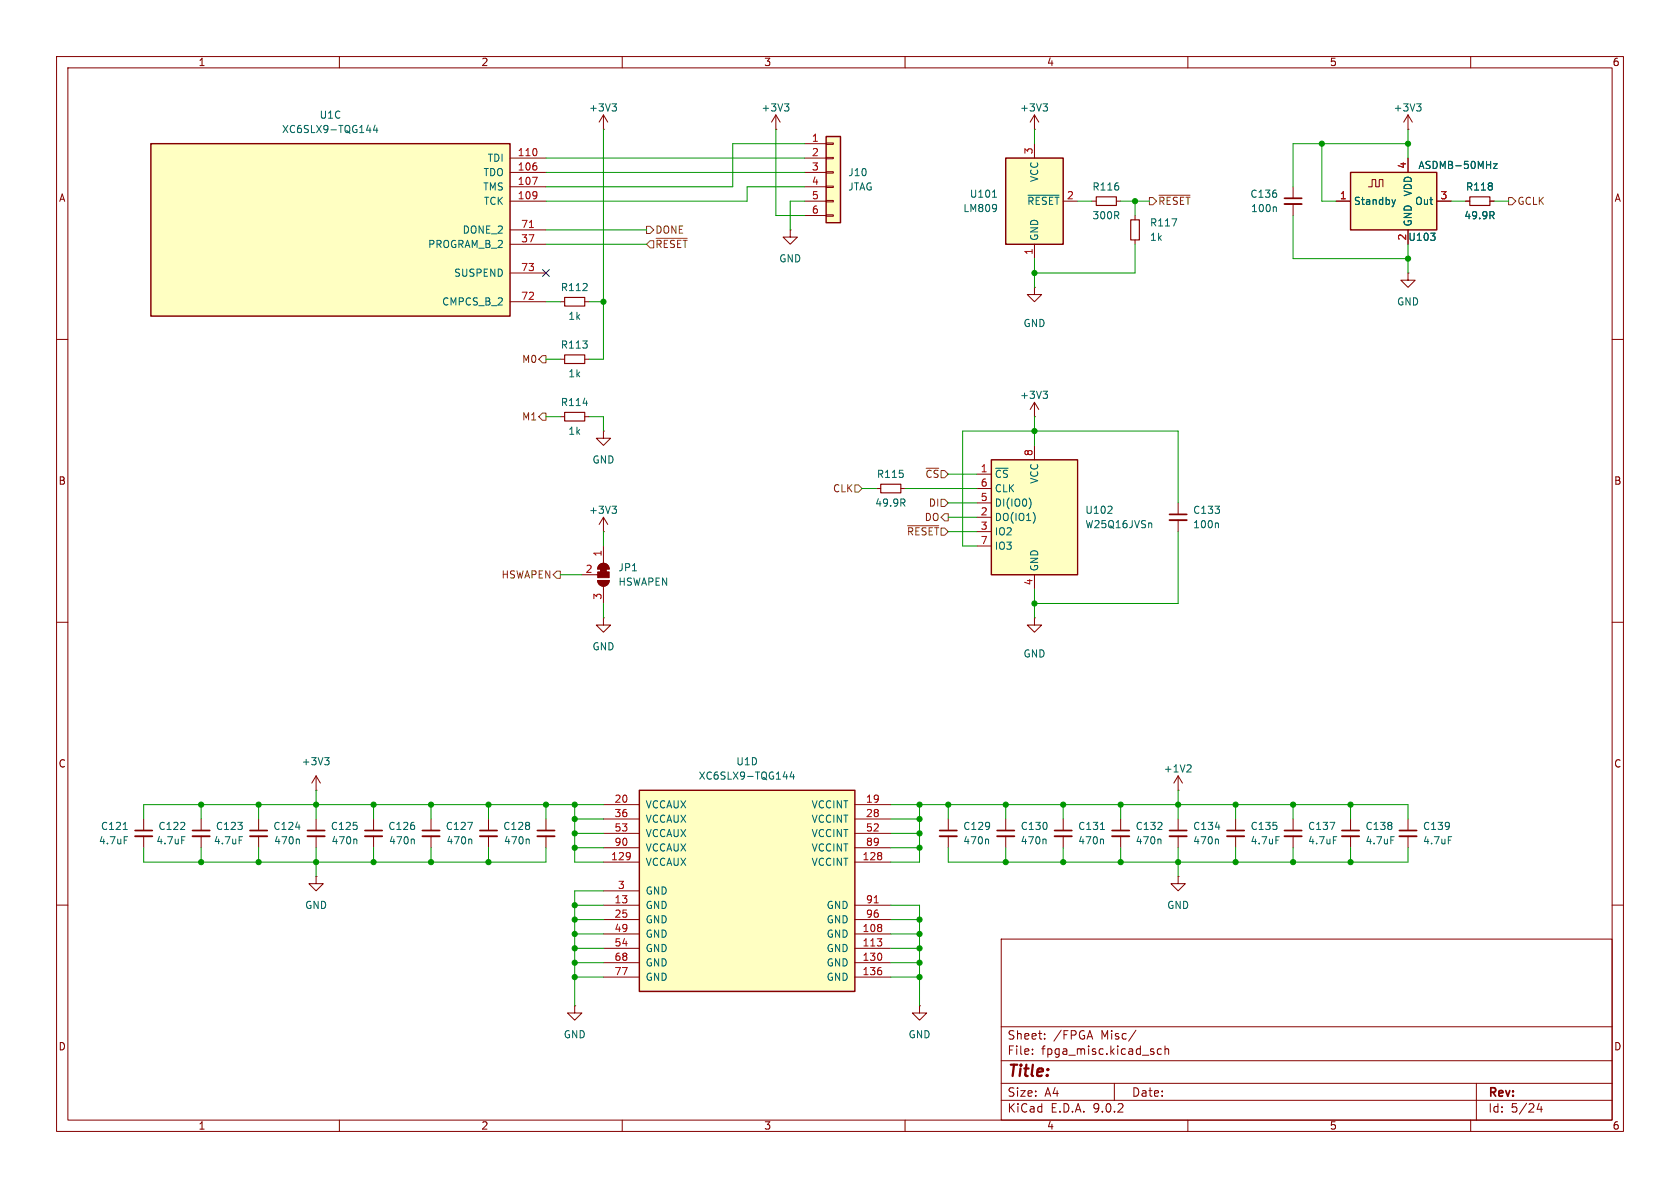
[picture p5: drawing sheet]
<svg xmlns="http://www.w3.org/2000/svg" width="297mm" height="210mm" viewBox="0 0 297 210" stroke-linecap="round" stroke-linejoin="round" font-family="sans-serif">
<g fill="none" stroke="#840000" stroke-width=".18">
<path d="M10 10h277v190h-277zM12 12h273v186h-273zM60 10v2M110 10v2M160 10v2M210 10v2M260 10v2M106.7 22.9h.1M106.7 20.3l-.8 1.3M106.7 20.3l.7 1.3M106.7 20.3v2.6M200.7 38.1v.8"/>
<path d="M139.7 40.6v1.3h1.3l-1.3 1.3-1.3-1.3h1.3M139.7 40.6h.1M200.7 42.4v.8M10 60h2M99.1 73.7h.7M99.1 63.5h.7M103.4 73.7h.7M103.4 63.5h.7M106.7 76.2v1.3h1.2l-1.2 1.2-1.3-1.2h1.3M106.7 76.2h.1M285 60h2M10 110h2"/>
<path d="M285 110h2M10 160h2M177 166h108v32h-108zM285 160h2M60 198v2M110 198v2M160 198v2M177 194.5h108M177 191.5h108M177 187.5h108M177 181.5h108M182.5 186.3v.1"/>
<path d="M182.5 185.5v.1M184.7 183.6v.1M184.7 182.8v.1M197 191.5v3M200.8 182.1l-1.3 2M205.3 185.5l-.4-.1-.3 .3v.4l.1 .2h.6M206 185.5l.2-.1 .3 .1 .1 .9M206 184.9v1.5M210 198v2M260 198v2M261 191.5v6.5M272.1 195l-.4 1.1h1"/>
<path d="M272.5 195.6v1"/>
</g>
<path d="M199.9 38.9h1.5v3.5h-1.5zM99.8 72.9h3.6v1.5h-3.6zM99.8 62.7h3.6v1.6h-3.6z" fill="none" stroke="#840000" stroke-width=".2"/>
<path d="M108.2 18.4h.8l-.4 .4M108.7 18.8l.3 .3v.3l-.3 .2M207.2 38.7h.8l-.5 1.2M103.1 71.3h.8" fill="none" stroke="#006464" stroke-width=".18"/>
<path d="M146 24.1h2.6v15.3h-2.6z" fill="#ffffc2"/>
<path d="M146 24.1h2.6v15.3h-2.6z" fill="none" stroke="#840000" stroke-width=".25"/>
<path d="M142.2 25.4h3.8M142.2 27.9h3.8M142.2 30.5h3.8M142.2 33h3.8M142.2 35.6h3.8M142.2 38.1h3.8M146 25.3h1.3v.2h-1.3zM146 27.8h1.3v.3h-1.3zM146 30.4h1.3v.2h-1.3zM146 32.9h1.3v.2h-1.3zM146 35.4h1.3v.3h-1.3zM146 38h1.3v.2h-1.3z" fill="none" stroke="#840000" stroke-width=".18"/>
<path d="M26.7 25.4h63.5v30.5h-63.5z" fill="#ffffc2"/>
<path d="M26.7 25.4h63.5v30.5h-63.5z" fill="none" stroke="#840000" stroke-width=".25"/>
<path d="M90.2 27.9h6.3M90.2 30.5h6.3M90.2 33h6.3M90.2 35.6h6.3M90.2 40.6h6.3M90.2 43.2h6.3M90.2 48.3h6.3M90.2 53.3h6.3M99.1 53.3h.7M103.4 53.3h.7" fill="none" stroke="#840000" stroke-width=".18"/>
<path d="M94.1 31.3h.9l-.6 1.3M93.6 40.2h.7" fill="none" stroke="#a90000" stroke-width=".18"/>
<path d="M64.8 23h.8M66.3 22.1l-.3 .9h.8M66.6 22.6v.8" fill="none" stroke="#006464" stroke-width=".18"/>
<path d="M99.8 52.6h3.6v1.5h-3.6z" fill="none" stroke="#840000" stroke-width=".2"/>
<path d="M238.8 30.5h15.2v10.1h-15.2z" fill="#ffffc2"/>
<path d="M238.8 30.5h15.2v10.1h-15.2z" fill="none" stroke="#840000" stroke-width=".25"/>
<g fill="none" stroke="#840000" stroke-width=".18">
<path d="M182.9 22.9h.1M182.9 20.3l-.8 1.3M182.9 20.3l.7 1.3M182.9 20.3v2.6M193 35.6h.8M197.4 35.6h.7M228.6 33v2.1M228.6 36.1v2M236.2 35.6h2.6M241.9 33h.7v-1.2h.6v1.2h.6v-1.2h.7v1.2M248.9 27.9v2.6M254 35.6h2.5"/>
<path d="M259.1 35.6h.7M263.4 35.6h.8M248.9 48.3v1.2h1.3l-1.3 1.3-1.3-1.3h1.3M248.9 48.3h.1M248.9 40.6v2.6M76.2 144.8v2M76.2 147.8v2.1"/>
</g>
<path d="M184.4 18.4h.8l-.4 .4M184.9 18.8l.3 .3v.3l-.3 .2M225.5 36.6l.1 .2v.6M246.1 35.3l.3 .8M246.4 36.1l-.1 .3M246.7 35.3l-.3 .8M263.7 38.1l.4 .6M264 28.9h.7l-.7 .9h.7M264 37.5l.1 .2-.1 .3M252.9 41.2h.8l-.4 .5M253.6 41.8v.6M73.1 148.3l.1 .2v.7" fill="none" stroke="#006464" stroke-width=".18"/>
<path d="M193.8 34.8h3.6v1.5h-3.6zM259.8 34.8h3.6v1.5h-3.6z" fill="none" stroke="#840000" stroke-width=".2"/>
<path d="M227.1 35.1h3M74.7 146.8h3" fill="none" stroke="#840000" stroke-width=".3"/>
<path d="M227.1 36.1h3M74.7 147.8h3" fill="none" stroke="#840000" stroke-width=".33"/>
<path d="M177.8 27.9h10.2v15.3h-10.2z" fill="#ffffc2"/>
<path d="M177.8 27.9h10.2v15.3h-10.2z" fill="none" stroke="#840000" stroke-width=".25"/>
<g fill="none" stroke="#840000" stroke-width=".18">
<path d="M182.9 25.4v2.5M188 35.6h2.5M248.9 22.9h.1M248.9 20.3l-.7 1.3M248.9 20.3l.8 1.3M248.9 20.3v2.6M182.9 50.8v1.3h1.2l-1.2 1.2-1.3-1.2h1.3M182.9 50.8h.1M182.9 43.2v2.5M182.9 73.7h.1M182.9 71.1v2.6M182.9 71.1l-.8 1.3"/>
<path d="M182.9 71.1l.7 1.3M208.3 88.9v2M208.3 91.9v2.1M167.6 144.8v2M167.6 147.8v2.1M162.6 177.8v1.3h1.2l-1.2 1.2-1.3-1.2h1.3M162.6 177.8h.1"/>
</g>
<path d="M250.4 18.4h.8l-.4 .4M251 18.8l.2 .3v.3l-.2 .2M175.5 34.9h.7M176.1 36.3v.8M176.2 36.7l-.1 .1M181.7 34.5h5.5M184.4 69.2h.8l-.4 .4M184.9 69.6l.3 .3v.3l-.3 .2M215.2 92.4l.2 .2v.7M174.6 148.3l.2 .2v.7" fill="none" stroke="#006464" stroke-width=".18"/>
<path d="M206.8 90.9h3M166.1 146.8h3.1" fill="none" stroke="#840000" stroke-width=".3"/>
<path d="M206.8 91.9h3M166.1 147.8h3.1" fill="none" stroke="#840000" stroke-width=".33"/>
<path d="M113 139.7h38.1v35.6h-38.1z" fill="#ffffc2"/>
<path d="M113 139.7h38.1v35.6h-38.1z" fill="none" stroke="#840000" stroke-width=".25"/>
<g fill="none" stroke="#840000" stroke-width=".18">
<path d="M154.9 86.4h.8M159.3 86.4h.7M208.3 139.7h.1M208.3 137.2l.7 1.2M208.3 137.2l-.8 1.2M208.3 137.2v2.5M106.7 142.2h6.3M106.7 144.8h6.3M106.7 147.3h6.3M106.7 149.9h6.3M106.7 152.4h6.3M106.7 157.5h6.3"/>
<path d="M151.1 142.2h6.4M151.1 144.8h6.4M151.1 147.3h6.4M151.1 149.9h6.4M151.1 152.4h6.4M177.8 144.8v2M177.8 147.8v2.1M218.4 144.8v2M218.4 147.8v2.1M101.6 177.8v1.3h1.3l-1.3 1.2-1.3-1.2h1.3M101.6 177.8h.1M106.7 160h6.3"/>
<path d="M106.7 162.6h6.3M106.7 165.1h6.3M106.7 167.6h6.3M106.7 170.2h6.3M106.7 172.7h6.3M151.1 160h6.4M151.1 162.6h6.4M151.1 165.1h6.4M151.1 167.6h6.4M151.1 170.2h6.4M151.1 172.7h6.4"/>
</g>
<path d="M154.5 159.6h.8" fill="none" stroke="#a90000" stroke-width=".18"/>
<path d="M159.6 88.9l.4 .6M159.9 88.3l.1 .2-.1 .3M138.5 137.3h.7M140 136.4l-.3 .9h.8M140.3 136.9v.8M210.3 135.2l.3 .2-.1 .3-.7 .8h.8M184.7 148.3l.2 .2v.7M225.6 147.9h.6" fill="none" stroke="#006464" stroke-width=".18"/>
<path d="M176.3 146.8h3M216.9 146.8h3.1" fill="none" stroke="#840000" stroke-width=".3"/>
<path d="M176.3 147.8h3M216.9 147.8h3.1" fill="none" stroke="#840000" stroke-width=".33"/>
<path d="M155.7 85.6h3.6v1.5h-3.6z" fill="none" stroke="#840000" stroke-width=".2"/>
<path d="M175.3 81.3h15.2v20.3h-15.2z" fill="#ffffc2"/>
<path d="M175.3 81.3h15.2v20.3h-15.2z" fill="none" stroke="#840000" stroke-width=".25"/>
<g fill="none" stroke="#840000" stroke-width=".18">
<path d="M137.2 22.9h.1M137.2 20.3l-.8 1.3M137.2 20.3l.7 1.3M137.2 20.3v2.6M236.2 35.6h2.6M248.9 27.9v2.6M254 35.6h2.5M259.1 35.6h.7M263.4 35.6h.8M248.9 40.6v2.6M182.9 78.7v2.6M106 99.9a1.02 1.02 0 0 1 1.1-.3 1.02 1.02 0 0 1 .6 1h-2z"/>
<path d="M106.7 94h.1M106.7 91.4v2.6M106.7 96.5v3.1M106.7 91.4l-.8 1.3M106.7 91.4l.7 1.3M172.7 83.8h2.6M172.7 86.4h2.6M172.7 88.9h2.6M172.7 91.4h2.6M172.7 94h2.6M172.7 96.5h2.6M102.9 101.6h2.8"/>
<path d="M105.7 102.6h2a1.02 1.02 0 0 1-1 1 1.02 1.02 0 0 1-1-1zM106.7 109.2v1.3h1.2l-1.2 1.3-1.3-1.3h1.3M106.7 109.2h.1M106.7 103.6v3.1M182.9 109.2v1.3h1.2l-1.2 1.3-1.3-1.3h1.3M182.9 109.2h.1M182.9 101.6v2.5M55.9 139.7h.1M55.9 137.2v2.5M55.9 137.2l-.8 1.2M55.9 137.2l.7 1.2M25.4 144.8v2"/>
<path d="M25.4 147.8v2.1M35.6 144.8v2M35.6 147.8v2.1M45.7 144.8v2M45.7 147.8v2.1M55.9 154.9v1.3h1.2l-1.2 1.3-1.3-1.3h1.3M55.9 154.9h.1M55.9 144.8v2M55.9 147.8v2.1M66 144.8v2M66 147.8v2.1M86.4 144.8v2"/>
<path d="M86.4 147.8v2.1M96.5 144.8v2M96.5 147.8v2.1M188 144.8v2M188 147.8v2.1M198.1 144.8v2M198.1 147.8v2.1M208.3 154.9v1.3h1.2l-1.2 1.3-1.3-1.3h1.3M208.3 154.9h.1M208.3 144.8v2M208.3 147.8v2.1M228.6 144.8v2"/>
<path d="M228.6 147.8v2.1M238.8 144.8v2M238.8 147.8v2.1M248.9 144.8v2M248.9 147.8v2.1"/>
</g>
<g fill="none" stroke="#006464" stroke-width=".18">
<path d="M138.7 18.4h.8l-.5 .4M139.2 18.8l.3 .3v.3l-.3 .2M246.1 35.3l.3 .8M246.4 36.1l-.1 .3M246.7 35.3l-.3 .8M263.7 38.1l.4 .6M264 37.5l.1 .2-.1 .3M264 28.9h.7l-.7 .9h.7M252.9 41.2h.8l-.4 .5M253.6 41.8v.6M108.2 89.5h.8l-.4 .5M108.7 90l.3 .2v.3l-.3 .2"/>
<path d="M182 88.1a1.49 1.49 0 0 1 0 1.8M182.9 91.1v.9M195.8 90.7h.8M196.5 89.6v.4M203.4 92.4l.2 .2v.7M57.4 133.9h.8l-.4 .5M57.9 134.4l.3 .3v.3l-.3 .2M21.8 146.6h.7M22 147.9h.6M32.1 147.9h.6M42.3 147.9h.6M52.3 146.2h.7"/>
<path d="M52.7 148.3l.2 .2v.7M62.9 148.3l.2 .2v.7M82.7 145.4h.8l-.5 1.2M83.2 148.3l.2 .2v.7M93.4 148.3l.2 .2v.7M194.5 146.6h.8M194.9 148.3l.2 .2v.7M205.1 148.3l.1 .2v.7M214.9 146.2h.7M215.2 148.3l.2 .2v.7M235.1 145.4h.9l-.6 1.2M235.7 147.9h.6"/>
<path d="M245.9 147.9h.6M256 147.9h.7"/>
</g>
<g fill="none" stroke="#840000" stroke-width=".3">
<path d="M23.9 146.8h3M34 146.8h3.1M44.2 146.8h3M54.4 146.8h3M64.5 146.8h3.1M84.8 146.8h3.1M95 146.8h3M186.4 146.8h3.1M196.6 146.8h3M206.8 146.8h3M227.1 146.8h3M237.2 146.8h3.1"/>
<path d="M247.4 146.8h3"/>
</g>
<g fill="none" stroke="#840000" stroke-width=".33">
<path d="M23.9 147.8h3M34 147.8h3.1M44.2 147.8h3M54.4 147.8h3M64.5 147.8h3.1M84.8 147.8h3.1M95 147.8h3M186.4 147.8h3.1M196.6 147.8h3M206.8 147.8h3M227.1 147.8h3M237.2 147.8h3.1"/>
<path d="M247.4 147.8h3"/>
</g>
<g fill="#840000" stroke="#840000" stroke-width=".18">
<path d="M106.2 100.6h1v.5h-1z"/>
<path d="M106 99.9a1.02 1.02 0 0 1 1.1-.3 1.02 1.02 0 0 1 .6 1h-2z"/>
<path d="M105.7 101.1h2v1h-2z"/>
<path d="M105.7 102.6h2a1.02 1.02 0 0 1-1 1 1.02 1.02 0 0 1-1-1z"/>
</g>
<g fill="none" stroke="#725600" stroke-width=".18">
<path d="M203.2 34.9h.6l.7 .7-.7 .6h-.6zM204.9 34.5h5.5M266.7 34.9h.6l.7 .7-.7 .6h-.6zM114.3 40h.6l.7 .6-.7 .7h-.6zM114.9 42.5h.7v1.3h-.7l-.6-.6zM116 42.1h5.5M95.9 62.9h.6v1.2h-.6l-.7-.6zM95.9 73h.6v1.3h-.6l-.7-.6zM151.1 85.7h.7l.6 .7-.6 .6h-.7zM160.5 92.9h5.5M166.4 88.3h.6l.6 .6-.6 .6h-.6zM166.4 91.4l.6-.6h.6v1.3h-.6z"/>
<path d="M98.4 101h.7v1.2h-.7l-.6-.6z"/>
</g>
<g fill="none" stroke="#009600" stroke-width=".18">
<path d="M96.5 27.9h45.7M96.5 30.5h45.7M106.7 22.9v40.6h-2.6M137.2 22.9v15.2h5M142.2 33h-10.1v2.6h-35.6M142.2 35.6h-2.5v5M142.2 25.4h-12.7v7.6h-33M182.9 22.9v2.5M190.5 35.6h2.5M198.1 35.6h5.1M200.7 35.6v2.5M228.6 38.1v7.6h20.3"/>
<path d="M233.7 25.4v10.2h2.5M248.9 22.9v5M248.9 25.4h-20.3v7.6M256.5 35.6h2.6M264.2 35.6h2.5M96.5 53.3h2.6M96.5 43.2h17.8M96.5 40.6h17.8M104.1 53.3h2.6M182.9 45.7v5.1M200.7 43.2v5.1h-17.8M248.9 43.2v5.1"/>
<path d="M96.5 63.5h2.6M96.5 73.7h2.6M104.1 73.7h2.6v2.5M182.9 73.7v5M106.7 94v2.5M152.4 86.4h2.5M160 86.4h12.7M167.6 88.9h5.1M167.6 83.8h5.1M167.6 94h5.1M167.6 91.4h5.1M208.3 88.9v-12.7h-38.1v20.3h2.5"/>
<path d="M208.3 94v12.7h-25.4M99.1 101.6h3.8M106.7 106.7v2.5M182.9 104.1v5.1M55.9 139.7v5.1M208.3 139.7v5.1M25.4 149.9v2.5h71.1v-2.5M35.6 142.2v2.6M35.6 149.9v2.5M45.7 142.2v2.6M45.7 149.9v2.5M55.9 149.9v5"/>
<path d="M66 142.2v2.6M66 149.9v2.5M76.2 142.2v2.6M76.2 149.9v2.5M86.4 142.2v2.6M86.4 149.9v2.5M96.5 142.2v2.6M101.6 142.2v10.2h5.1M101.6 144.8h5.1M101.6 147.3h5.1M101.6 149.9h5.1M106.7 142.2h-81.3v2.6"/>
<path d="M106.7 157.5h-5.1v20.3M157.5 142.2h91.4v2.6M157.5 144.8h5.1M157.5 147.3h5.1M157.5 149.9h5.1M162.6 142.2v10.2h-5.1M167.6 149.9v2.5h81.3v-2.5M167.6 142.2v2.6M177.8 142.2v2.6M177.8 149.9v2.5M188 142.2v2.6M188 149.9v2.5"/>
<path d="M198.1 142.2v2.6M198.1 149.9v2.5M208.3 149.9v5M218.4 142.2v2.6M218.4 149.9v2.5M228.6 142.2v2.6M228.6 149.9v2.5M238.8 142.2v2.6M238.8 149.9v2.5M101.6 160h5.1M101.6 167.6h5.1M101.6 170.2h5.1"/>
<path d="M101.6 165.1h5.1M101.6 162.6h5.1M101.6 172.7h5.1M157.5 160h5.1v17.8M157.5 167.6h5.1M157.5 170.2h5.1M157.5 165.1h5.1M157.5 162.6h5.1M157.5 172.7h5.1"/>
</g>
<path d="M95.9 47.7l1.2 1.2M97.1 47.7l-1.2 1.2" fill="none" stroke="#000084" stroke-width=".18"/>
<g fill="#009600" stroke="#009600" stroke-width=".18">
<circle cx="35.6" cy="142.2" r=".46"/>
<circle cx="45.7" cy="142.2" r=".46"/>
<circle cx="66" cy="142.2" r=".46"/>
<circle cx="66" cy="152.4" r=".46"/>
<circle cx="45.7" cy="152.4" r=".46"/>
<circle cx="35.6" cy="152.4" r=".46"/>
<circle cx="55.9" cy="142.2" r=".46"/>
<circle cx="55.9" cy="152.4" r=".46"/>
<circle cx="162.6" cy="165.1" r=".46"/>
<circle cx="162.6" cy="162.6" r=".46"/>
<circle cx="162.6" cy="167.6" r=".46"/>
<circle cx="162.6" cy="142.2" r=".46"/>
<circle cx="167.6" cy="142.2" r=".46"/>
<circle cx="162.6" cy="147.3" r=".46"/>
<circle cx="162.6" cy="149.9" r=".46"/>
<circle cx="162.6" cy="144.8" r=".46"/>
<circle cx="177.8" cy="142.2" r=".46"/>
<circle cx="162.6" cy="172.7" r=".46"/>
<circle cx="162.6" cy="170.2" r=".46"/>
<circle cx="182.9" cy="48.3" r=".46"/>
<circle cx="182.9" cy="76.2" r=".46"/>
<circle cx="233.7" cy="25.4" r=".46"/>
<circle cx="248.9" cy="25.4" r=".46"/>
<circle cx="248.9" cy="45.7" r=".46"/>
<circle cx="200.7" cy="35.6" r=".46"/>
<circle cx="106.7" cy="53.3" r=".46"/>
<circle cx="76.2" cy="152.4" r=".46"/>
<circle cx="76.2" cy="142.2" r=".46"/>
<circle cx="101.6" cy="149.9" r=".46"/>
<circle cx="101.6" cy="142.2" r=".46"/>
<circle cx="101.6" cy="144.8" r=".46"/>
<circle cx="96.5" cy="142.2" r=".46"/>
<circle cx="101.6" cy="147.3" r=".46"/>
<circle cx="86.4" cy="152.4" r=".46"/>
<circle cx="86.4" cy="142.2" r=".46"/>
<circle cx="198.1" cy="152.4" r=".46"/>
<circle cx="208.3" cy="152.4" r=".46"/>
<circle cx="218.4" cy="152.4" r=".46"/>
<circle cx="188" cy="152.4" r=".46"/>
<circle cx="177.8" cy="152.4" r=".46"/>
<circle cx="208.3" cy="142.2" r=".46"/>
<circle cx="218.4" cy="142.2" r=".46"/>
<circle cx="198.1" cy="142.2" r=".46"/>
<circle cx="188" cy="142.2" r=".46"/>
<circle cx="228.6" cy="152.4" r=".46"/>
<circle cx="182.9" cy="106.7" r=".46"/>
<circle cx="238.8" cy="152.4" r=".46"/>
<circle cx="238.8" cy="142.2" r=".46"/>
<circle cx="228.6" cy="142.2" r=".46"/>
<circle cx="101.6" cy="167.6" r=".46"/>
<circle cx="101.6" cy="165.1" r=".46"/>
<circle cx="101.6" cy="160" r=".46"/>
<circle cx="101.6" cy="162.6" r=".46"/>
<circle cx="101.6" cy="172.7" r=".46"/>
<circle cx="101.6" cy="170.2" r=".46"/>
</g>
<text font-size="2.8" fill="#840000" x="178" y="190.9">Title:</text>
<g font-size="2.1" fill="#840000">
<text x="178" y="184">Sheet:</text>
<text x="186.2" y="184">/FPGA</text>
<text x="194.7" y="184">Misc/</text>
<text x="178" y="186.7">File:</text>
<text x="184.1" y="186.7">fpga_misc.kicad_sch</text>
<text x="178" y="196.9">KiCad</text>
<text x="178" y="194.1">Size:</text>
<text x="184.7" y="194.1">A4</text>
<text x="185.7" y="196.9">E.D.A.</text>
<text x="193.3" y="196.9">9.0.2</text>
<text x="200" y="194.1">Date:</text>
<text x="263" y="194.3">Rev:</text>
<text x="263" y="196.9">Id:</text>
<text x="267.1" y="196.9">5/24</text>
</g>
<g font-size="1.8" fill="#840000">
<text x="35" y="11.9">1</text>
<text x="85" y="11.9">2</text>
<text x="135" y="11.9">3</text>
<text x="185" y="11.9">4</text>
<text x="235" y="11.9">5</text>
<text x="285" y="11.9">6</text>
<text x="10.3" y="35.9">A</text>
<text x="285.3" y="35.9">A</text>
<text x="10.3" y="85.9">B</text>
<text x="285.3" y="85.9">B</text>
<text x="10.3" y="135.9">C</text>
<text x="285.3" y="135.9">C</text>
<text x="10.3" y="185.9">D</text>
<text x="285.3" y="185.9">D</text>
<text x="35" y="199.9">1</text>
<text x="85" y="199.9">2</text>
<text x="135" y="199.9">3</text>
<text x="185" y="199.9">4</text>
<text x="235" y="199.9">5</text>
<text x="285" y="199.9">6</text>
</g>
<g font-size="1.8" fill="#006464">
<text x="49.8" y="23.7">XC6SLX9-TQG144</text>
<text x="56.4" y="21.2">U1C</text>
<text x="104" y="19.9">+3V3</text>
<text x="134.5" y="19.9">+3V3</text>
<text x="180.2" y="19.9">+3V3</text>
<text x="246.3" y="19.9">+3V3</text>
<text x="86.1" y="28.8">TDI</text>
<text x="85.3" y="33.9">TMS</text>
<text x="85.4" y="31.3">TDO</text>
<text x="149.9" y="31.3">J10</text>
<text x="149.9" y="33.9">JTAG</text>
<text x="171.4" y="35.2">U101</text>
<text x="183.7" y="32.3" transform="rotate(-90 183.7 32.3)">VCC</text>
<text x="193" y="33.9">R116</text>
<text x="220.9" y="35.2">C136</text>
<text x="249.8" y="34.8" transform="rotate(-90 249.8 34.8)">VDD</text>
<text x="250.7" y="30.1">ASDMB-50MHz</text>
<text x="259.1" y="33.9">R118</text>
<text x="81.7" y="41.5">DONE_2</text>
<text x="85.4" y="36.4">TCK</text>
<text x="170.2" y="37.7">LM809</text>
<text x="181.5" y="36.4">~{RESET}</text>
<text x="193" y="39">300R</text>
<text x="203.2" y="40.2">R117</text>
<text x="221.1" y="37.7">100n</text>
<text x="239.3" y="36.4">Standby</text>
<text x="249.8" y="40.1" transform="rotate(-90 249.8 40.1)">GND</text>
<text x="250.1" y="36.4">Out</text>
<text x="258.8" y="39">49.9R</text>
<text x="75.6" y="44">PROGRAM_B_2</text>
<text x="137.7" y="46.6">GND</text>
<text x="183.7" y="42.7" transform="rotate(-90 183.7 42.7)">GND</text>
<text x="203.2" y="42.8">1k</text>
<text x="248.9" y="42.8">U103</text>
<text x="80.2" y="49.1">SUSPEND</text>
<text x="99" y="51.7">R112</text>
<text x="78.1" y="54.2">CMPCS_B_2</text>
<text x="100.4" y="56.7">1k</text>
<text x="180.8" y="58">GND</text>
<text x="246.9" y="54.2">GND</text>
<text x="99" y="61.8">R113</text>
<text x="99" y="72">R114</text>
<text x="100.4" y="66.9">1k</text>
<text x="180.2" y="70.7">+3V3</text>
<text x="100.4" y="77.1">1k</text>
<text x="104.6" y="82.1">GND</text>
<text x="154.6" y="89.8">49.9R</text>
<text x="154.9" y="84.7">R115</text>
<text x="175.8" y="84.7">~{CS}</text>
<text x="175.8" y="87.2">CLK</text>
<text x="175.8" y="89.8">DI(IO0)</text>
<text x="183.7" y="85.6" transform="rotate(-90 183.7 85.6)">VCC</text>
<text x="104" y="91">+3V3</text>
<text x="175.8" y="92.3">DO(IO1)</text>
<text x="175.8" y="94.8">IO2</text>
<text x="191.8" y="91">U102</text>
<text x="191.8" y="93.6">W25Q16JVSn</text>
<text x="210.8" y="91">C133</text>
<text x="210.8" y="93.6">100n</text>
<text x="109.2" y="101.2">JP1</text>
<text x="175.8" y="97.4">IO3</text>
<text x="183.7" y="101.1" transform="rotate(-90 183.7 101.1)">GND</text>
<text x="109.2" y="103.7">HSWAPEN</text>
<text x="104.6" y="115.2">GND</text>
<text x="180.8" y="116.4">GND</text>
<text x="53.2" y="135.5">+3V3</text>
<text x="130.1" y="135.5">U1D</text>
<text x="205.6" y="136.8">+1V2</text>
<text x="114" y="143.1">VCCAUX</text>
<text x="123.4" y="138">XC6SLX9-TQG144</text>
<text x="143.4" y="143.1">VCCINT</text>
<text x="17.4" y="149.5">4.7uF</text>
<text x="17.7" y="146.9">C121</text>
<text x="27.5" y="149.5">4.7uF</text>
<text x="27.9" y="146.9">C122</text>
<text x="37.7" y="149.5">4.7uF</text>
<text x="38.1" y="146.9">C123</text>
<text x="48.2" y="146.9">C124</text>
<text x="48.3" y="149.5">470n</text>
<text x="58.4" y="146.9">C125</text>
<text x="58.5" y="149.5">470n</text>
<text x="68.5" y="146.9">C126</text>
<text x="68.7" y="149.5">470n</text>
<text x="78.7" y="146.9">C127</text>
<text x="78.8" y="149.5">470n</text>
<text x="88.9" y="146.9">C128</text>
<text x="89" y="149.5">470n</text>
<text x="114" y="145.6">VCCAUX</text>
<text x="114" y="148.2">VCCAUX</text>
<text x="143.4" y="145.6">VCCINT</text>
<text x="143.4" y="148.2">VCCINT</text>
<text x="170.2" y="146.9">C129</text>
<text x="170.2" y="149.5">470n</text>
<text x="180.3" y="146.9">C130</text>
<text x="180.3" y="149.5">470n</text>
<text x="190.5" y="146.9">C131</text>
<text x="190.5" y="149.5">470n</text>
<text x="200.7" y="146.9">C132</text>
<text x="200.7" y="149.5">470n</text>
<text x="210.8" y="146.9">C134</text>
<text x="210.8" y="149.5">470n</text>
<text x="221" y="146.9">C135</text>
<text x="221" y="149.5">4.7uF</text>
<text x="231.1" y="146.9">C137</text>
<text x="231.1" y="149.5">4.7uF</text>
<text x="241.3" y="146.9">C138</text>
<text x="241.3" y="149.5">4.7uF</text>
<text x="251.5" y="146.9">C139</text>
<text x="251.5" y="149.5">4.7uF</text>
<text x="114" y="150.7">VCCAUX</text>
<text x="114" y="153.3">VCCAUX</text>
<text x="143.4" y="150.7">VCCINT</text>
<text x="143.4" y="153.3">VCCINT</text>
<text x="53.8" y="160.9">GND</text>
<text x="114" y="158.3">GND</text>
<text x="114" y="160.9">GND</text>
<text x="146" y="160.9">GND</text>
<text x="206.2" y="160.9">GND</text>
<text x="114" y="163.4">GND</text>
<text x="114" y="166">GND</text>
<text x="146" y="163.4">GND</text>
<text x="146" y="166">GND</text>
<text x="114" y="168.5">GND</text>
<text x="114" y="171">GND</text>
<text x="114" y="173.6">GND</text>
<text x="146" y="168.5">GND</text>
<text x="146" y="171">GND</text>
<text x="146" y="173.6">GND</text>
<text x="99.6" y="183.7">GND</text>
<text x="160.5" y="183.7">GND</text>
</g>
<g font-size="1.8" fill="#a90000">
<text x="91.4" y="27.7">110</text>
<text x="143.4" y="25.1">1</text>
<text x="143.4" y="27.7">2</text>
<text x="182.6" y="27.4" transform="rotate(-90 182.6 27.4)">3</text>
<text x="248.7" y="29.9" transform="rotate(-90 248.7 29.9)">4</text>
<text x="91.4" y="30.2">106</text>
<text x="91.4" y="32.8">107</text>
<text x="91.4" y="35.3">109</text>
<text x="143.4" y="30.2">3</text>
<text x="143.4" y="32.8">4</text>
<text x="143.4" y="35.3">5</text>
<text x="188.5" y="35.3">2</text>
<text x="236.8" y="35.3">1</text>
<text x="254.6" y="35.3">3</text>
<text x="92" y="40.4">71</text>
<text x="143.4" y="37.8">6</text>
<text x="92" y="42.9">37</text>
<text x="182.6" y="45.2" transform="rotate(-90 182.6 45.2)">1</text>
<text x="248.7" y="42.6" transform="rotate(-90 248.7 42.6)">2</text>
<text x="92" y="48">73</text>
<text x="92" y="53.1">72</text>
<text x="173.3" y="83.6">1</text>
<text x="182.6" y="80.7" transform="rotate(-90 182.6 80.7)">8</text>
<text x="173.3" y="86.1">6</text>
<text x="173.3" y="88.6">5</text>
<text x="173.3" y="91.2">2</text>
<text x="173.3" y="93.7">3</text>
<text x="103.4" y="101.3">2</text>
<text x="106.4" y="98.5" transform="rotate(-90 106.4 98.5)">1</text>
<text x="173.3" y="96.3">7</text>
<text x="106.4" y="106.1" transform="rotate(-90 106.4 106.1)">3</text>
<text x="182.6" y="103.6" transform="rotate(-90 182.6 103.6)">4</text>
<text x="108.5" y="142">20</text>
<text x="153" y="142">19</text>
<text x="108.5" y="144.5">36</text>
<text x="108.5" y="147.1">53</text>
<text x="108.5" y="149.6">90</text>
<text x="153" y="144.5">28</text>
<text x="153" y="147.1">52</text>
<text x="153" y="149.6">89</text>
<text x="107.9" y="152.1">129</text>
<text x="152.4" y="152.1">128</text>
<text x="108.5" y="159.8">13</text>
<text x="109.1" y="157.2">3</text>
<text x="153" y="159.8">91</text>
<text x="108.5" y="162.3">25</text>
<text x="108.5" y="164.8">49</text>
<text x="108.5" y="167.4">54</text>
<text x="152.4" y="164.8">108</text>
<text x="152.4" y="167.4">113</text>
<text x="153" y="162.3">96</text>
<text x="108.5" y="169.9">68</text>
<text x="108.5" y="172.5">77</text>
<text x="152.4" y="169.9">130</text>
<text x="152.4" y="172.5">136</text>
</g>
<g font-size="1.8" fill="#725600">
<text x="115.8" y="41.5">DONE</text>
<text x="204.7" y="36.4">~{RESET}</text>
<text x="268.2" y="36.4">GCLK</text>
<text x="115.8" y="44">~{RESET}</text>
<text x="92.2" y="64.4">M0</text>
<text x="92.2" y="74.5">M1</text>
<text x="147.2" y="87.2">CLK</text>
<text x="163.5" y="84.7">~{CS}</text>
<text x="164.1" y="89.8">DI</text>
<text x="160.2" y="94.8">~{RESET}</text>
<text x="163.4" y="92.3">DO</text>
<text x="88.6" y="102.5">HSWAPEN</text>
</g>
</svg>
